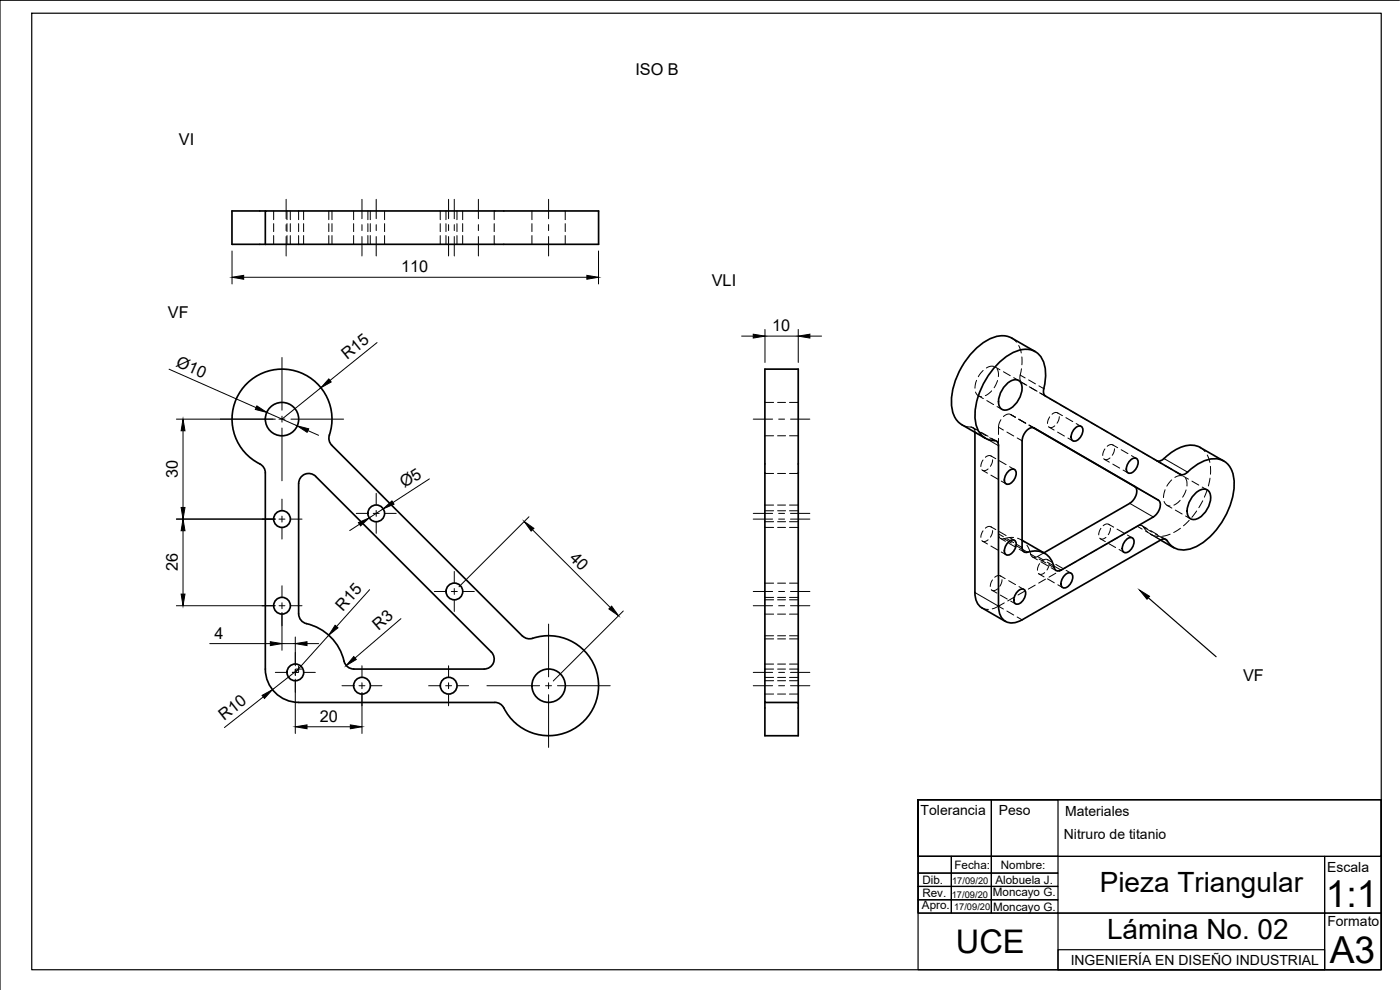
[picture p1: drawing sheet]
<svg xmlns="http://www.w3.org/2000/svg" width="420mm" height="297mm" viewBox="0 0 420 297" stroke-linecap="round" stroke-linejoin="round" font-family="sans-serif">
<!-- layer: Visible -->
<g fill="none" stroke="#000" stroke-width=".51">
<path d="M79.6 63.3h-10v10h10M79.6 63.3h100v10h-100zM302 115.4a3 3 0 0 1 4.1-.9 5.7 5.7 0 0 1-1.1 6.5l-.6 .6a3 3 0 0 1-4.1 .9 5.7 5.7 0 0 1 1.1-6.5zM310.7 105.5l-7.1-4.1a8.2 8.2 0 0 0-8.6 1.5 23.1 23.1 0 0 0-9.4 19 6.9 6.9 0 0 0 3 5.5l7.1 4.1M98.8 130.5a15 15 0 0 0-9-18.8 15 15 0 0 0-19.1 8.4 15 15 0 0 0 7.7 19.4l1 1.3 .2 1.1v58.9a10 10 0 0 0 10 9.9M98.9 130.5l-.1 1.7 .8 1.4 57.2 57.2M292.6 129.7v48.1a5 5 0 0 0 2.1 4.6l7.1 4.1M306.7 132.3v32M306.8 132.2a4 4 0 0 1 3.2-3.9l37.6 21.8a3.2 3.2 0 0 1-.7 4.3l-.8 .7-27.6 16M310.1 128.3l30.5 17.7a3.2 3.2 0 0 1-.7 4.4l-.8 .6-25.8 14.9M322.8 128.4a1.26 1.26 0 0 1 1.7-.5 1.26 1.26 0 0 1 .4 1.7 2.8 2.8 0 0 1-2.9 2.7 2.81 2.81 0 0 1 .8-3.9zM339.3 138a1.26 1.26 0 0 1 1.8-.5 1.26 1.26 0 0 1 .4 1.8 2.8 2.8 0 0 1-3 2.6 2.81 2.81 0 0 1 .8-3.9z"/>
<path d="M349.3 137.6l-.8 .6-1.1 .1M360.2 134.3l7.1 4M360.2 134.3a7.6 7.6 0 0 0-7.7 .8l-3.2 2.5M89.6 145.1v39.1M89.6 145.1a3 3 0 0 1 1.9-2.8 3 3 0 0 1 3.3 .6l52.6 52.7a2.99 2.99 0 0 1 .7 3.3 2.99 2.99 0 0 1-2.8 1.8M302.7 141.3a1.26 1.26 0 0 1 1.8-.5 1.26 1.26 0 0 1 .4 1.8 2.8 2.8 0 0 1-3 2.6 2.81 2.81 0 0 1 .8-3.9zM358.6 148.2a3 3 0 0 1 4.1-.9 5.7 5.7 0 0 1-1.1 6.5l-.6 .6a3 3 0 0 1-4.1 .9 5.7 5.7 0 0 1 1.1-6.5zM302.7 162.6a1.26 1.26 0 0 1 1.8-.5 1.26 1.26 0 0 1 .4 1.7 2.8 2.8 0 0 1-3 2.6 2.81 2.81 0 0 1 .8-3.8zM305.6 177.3a1.26 1.26 0 0 1 1.7-.5 1.26 1.26 0 0 1 .4 1.8 2.8 2.8 0 0 1-2.9 2.6 2.81 2.81 0 0 1 .8-3.9zM306.7 162.1l6.8 3.9M306.8 164.2a1.24 1.24 0 0 0 1.6 1.5 5.8 5.8 0 0 1 8 4.6 1.26 1.26 0 0 0 2.1 .7M319.7 172.4a1.26 1.26 0 0 1 1.7-.4 1.26 1.26 0 0 1 .5 1.7 2.8 2.8 0 0 1-3 2.6 2.81 2.81 0 0 1 .8-3.9z"/>
<path d="M338.1 161.8a1.26 1.26 0 0 1 1.7-.4 1.26 1.26 0 0 1 .5 1.7 2.8 2.8 0 0 1-3 2.6 2.81 2.81 0 0 1 .8-3.9zM348.3 162l4 2.3M348.4 162l-41.7 24M348.4 162a1.31 1.31 0 0 1 1.9 .3M350.3 162.2a5.9 5.9 0 0 0 8.1 2.1 22.5 22.5 0 0 0 11.9-20.8 6 6 0 0 0-8.9-5.2 27.4 27.4 0 0 0-5.9 4h-1.3l-40.4-23.5a1.87 1.87 0 0 1-.5-2.2 11.1 11.1 0 0 0-1.4-10.1 6.6 6.6 0 0 0-8.3-.5 22.8 22.8 0 0 0-10.9 20.2 6 6 0 0 0 6.2 6.1 1.4 1.4 0 0 1 .8 1.4v48.2a4.6 4.6 0 0 0 3.2 5 5.8 5.8 0 0 0 3.9-.9M89.6 184.2l.3 1.1 .6 1a4.7 4.7 0 0 0 2.7 1.2 15.3 15.3 0 0 1 10.2 11.5l1.1 1.2 1.7 .5M156.8 190.8l1.4 .8a5.1 5.1 0 0 0 3.1-.5 15 15 0 0 1 17.7 10.4 15 15 0 0 1-9.2 18.3 15 15 0 0 1-18.9-7.9l-1.3-1-1.1-.2-58.9 .1M106.2 200.8h39.1M229.6 210.8v10h10v-10h-10v-100h10v100"/>
<circle cx="84.6" cy="125.7" r="5"/>
<circle cx="84.6" cy="155.7" r="2.51"/>
<circle cx="112.9" cy="154" r="2.51"/>
<circle cx="136.4" cy="177.5" r="2.51"/>
<circle cx="84.6" cy="181.7" r="2.51"/>
<circle cx="88.6" cy="201.7" r="2.51"/>
<circle cx="108.6" cy="205.7" r="2.51"/>
<circle cx="134.7" cy="205.7" r="2.51"/>
<circle cx="164.6" cy="205.7" r="5"/>
</g>
<!-- layer: Hidden -->
<g fill="none" stroke="#000" stroke-width=".3">
<path d="M82.1 63.3v2.6M82.1 67.1v2.4M82.1 70.7v2.6M86.1 63.3v2.6M86.1 67.1v2.4M86.1 70.7v2.6M87.1 63.3v2.6M87.1 67.1v2.4M87.1 70.7v2.6M89.6 63.3v2.6M89.6 67.1v2.4M89.6 70.7v2.6"/>
<path d="M91.1 63.3v2.6M91.1 67.1v2.4M91.1 70.7v2.6M98.7 63.3v2.6M98.7 67.1v2.4M98.7 70.7v2.6M99.6 63.3v2.6M99.6 67.1v2.4M99.6 70.7v2.6M106.1 63.3v2.6M106.1 67.1v2.4M106.1 70.7v2.6"/>
<path d="M110.4 63.3v2.6M110.4 67.1v2.4M110.4 70.7v2.6M111.1 63.3v2.6M111.1 67.1v2.4M111.1 70.7v2.6M115.4 63.3v2.6M115.4 67.1v2.4M115.4 70.7v2.6M132.1 63.3v2.6M132.1 67.1v2.4M132.1 70.7v2.6"/>
<path d="M133.8 63.3v2.6M133.8 67.1v2.4M133.8 70.7v2.6M137.1 63.3v2.6M137.1 67.1v2.4M137.1 70.7v2.6M138.9 63.3v2.6M138.9 67.1v2.4M138.9 70.7v2.6M148.3 63.3v2.6M148.3 67.1v2.4M148.3 70.7v2.6"/>
<path d="M159.6 63.3v2.6M159.6 67.1v2.4M159.6 70.7v2.6M169.6 63.3v2.6M169.6 67.1v2.4M169.6 70.7v2.6M292.8 117.6l.8 1.1 .9 .3M293.1 114.1l-.5 2.4M293.6 118.8l1.5 .8M295.1 111.2l-1.5 1.8M297.6 117.3l-1.9 1.4M298.3 109.9h-1l-1.3 .5"/>
<path d="M298.6 110.1l1.5 .8M299.2 110.7l.4 .9v1.4M299.4 114.2l-1.1 2.1M301.1 111.5l2.1 1.2M303.6 101.4l1.5 1.3M304.2 113.3l1.5 .9M305.7 103.7l.8 2.2M306.6 110.6l-.5 2.4 .1 1.1 .3 .5 1.4 .9M306.7 107.1v2.4M308.9 116l2.1 1.2M312 117.8l2 1.2M315.1 119.6l2 1.2"/>
<path d="M229.6 120.7h2.6M229.6 130.8h2.6M233.4 120.7h2.4M233.4 130.8h2.4M236.9 120.7h2.7M236.9 130.8h2.7M288.6 127.4l2.2 .7a1.38 1.38 0 0 1 1.8 1.6M292 128.3l1.4 .8M294.5 129.7l2 1.2M295 138l-.6 2M296.1 120.2l2.1 1.2M297.4 136.8l1.5 .8"/>
<path d="M297.6 131.5l1.4 .8M297.6 137a1.28 1.28 0 0 0-1.9 .2M297.9 138l-.2 .9-.5 1M299.2 122l1.5 .8M299.7 131.5v2.2M299.9 138.2l2 1.2M300.4 125.9l-.6 1.5-.1 3M303.3 124.4l1.5 .8M303.3 124.4l-1.2-.1-1 .7M303.3 124.4l1.4 .7M305.7 125.8l2 1.1M305.8 125.8l2 1.2"/>
<path d="M308.8 127.5l1.3 .8M308.9 127.6l1.5 .8M314.9 128.2l1.5 .8M315 125.1l-.6 1.9M316.5 127.8a1.35 1.35 0 0 1-1.8 .2M317.4 123.9l1.5 .8M317.4 129.7l2 1.1M317.6 124a1.27 1.27 0 0 0-1.9 .3M317.9 125l-.2 1-.5 1M318.2 121.4l2 1.2M319.9 125.3l2 1.2M320.5 131.4l1.5 .9"/>
<path d="M321.2 123.2l2.1 1.2M323 127.1l1.5 .8M324.3 125l2.1 1.2M327.4 126.8l2.1 1.2M330.5 128.6l2.1 1.2M331.4 137.8l1.5 .9M331.6 134.7l-.7 2M333.1 137.4a1.35 1.35 0 0 1-1.9 .2M333.6 130.4l2.1 1.2M333.9 133.5l1.5 .8M334 139.3l2 1.1M334.2 133.7a1.32 1.32 0 0 0-1.9 .2"/>
<path d="M334.5 134.6l-.2 1-.5 1M336.5 134.9l2 1.2M336.7 132.2l2.1 1.2M339.6 136.7l1.4 .8M339.8 134l2.1 1.2M342.9 135.8l2.1 1.2M346 137.6l1.2 .6M347.2 138.2l.2 .2M347.2 138.2l1.4 .9M349.7 139.7l2 1.2M360.2 134.3l1.5 1.2M362.3 136.5l.8 2.2"/>
<path d="M363.3 139.9v2.4M229.6 142.1h2.6M229.6 153.3h2.6M229.6 158.2h2.6M229.6 151.5h2.6M229.6 156.5h2.6M233.4 142.1h2.4M233.4 153.3h2.4M233.4 158.2h2.4M233.4 151.5h2.4M233.4 156.5h2.4M236.9 142.1h2.7"/>
<path d="M236.9 153.3h2.7M236.9 158.2h2.7M236.9 151.5h2.7M236.9 156.5h2.7M294.9 141.1l1.5 .9M295 159.3l-.6 1.9M296.5 140.7a1.36 1.36 0 0 1-1.8 .2M297.4 158.1l1.5 .8M297.4 142.6l2 1.1M297.6 158.2a1.27 1.27 0 0 0-1.9 .3M297.9 159.2l-.2 1-.5 1M299.9 159.5l2 1.2"/>
<path d="M300.5 144.3l1.5 .9M303 140l1.4 .9M330.4 158.5l-.4 .8-.3 1.2M332.7 157.3l1.5 .9M333 157.5a1.29 1.29 0 0 0-1.9 .2M333.2 158.5l-.1 1-.5 .9M335.2 158.8l2.1 1.1M337.1 141l1.4 .9M338.5 159.5l-2 1.2M339.6 158.9l1.7-1a1.44 1.44 0 0 1 2.3 .9l.8 .9M342.8 157.8l1.5 .8M345.3 159.2l2.1 1.2"/>
<path d="M349.4 150.5l.8 1.1 .9 .2M349.7 146.9l-.5 2.4M350.2 151.6l1.5 .8M351.6 144l-1.4 1.9M352.7 153l2.1 1.2M352.7 141.5l1.5 .8M354.2 150.1l-1.9 1.5M354.2 158.5l-2 1.3M354.9 142.8l-1-.1-1.3 .5M355.2 142.9l1.5 .9M355.8 143.5l.4 1v1.3M355.8 154.8l1.5 .9"/>
<path d="M356 147l-1.1 2.2M356.9 156.1l-1.7 1.7M357.7 144.4l2.1 1.1M359.1 153.3l-1.4 1.9M360.8 146.1l1.5 .8-.9 2.3M361 150.2l-1.2 2.1M363.1 143.5l-.5 2.3M229.6 175h2.6M229.6 180h2.6M229.6 179.2h2.6M233.4 175h2.4M233.4 180h2.4"/>
<path d="M233.4 179.2h2.4M236.9 175h2.7M236.9 180h2.7M236.9 179.2h2.7M294.9 162.4l1.5 .8M296.5 162a1.36 1.36 0 0 1-1.8 .2M297.4 163.8l2 1.2M297.7 177.1l1.5 .9M297.9 174l-.7 2M299.4 176.7a1.36 1.36 0 0 1-1.9 .2M299.7 160.2a1.27 1.27 0 0 0 1.6 1.4l2.9-.3M300.2 172.8l1.5 .8"/>
<path d="M300.2 178.5l2.1 1.2M300.3 161.6l1.5 .8M300.4 173a1.29 1.29 0 0 0-1.9 .2M300.5 165.6l1.5 .9M300.7 173.9l-.6 2M302.7 174.2l2.1 1.2M302.8 163l2.1 1.2M303 161.3l1.4 .8M304.5 179.1l-2.1 1.2M305.4 161.5l2 1.2M305.8 176l1.5 .9M305.9 164.8l1.5 .8"/>
<path d="M306.5 161.9l.2 .2M307.6 177.3l-2.1 1.2M308.2 163.6l1.1 2.7a1.22 1.22 0 0 0 2.1 .7l1.9-1.1M309.9 167.1l1.4 .9M310.7 175.6l-2.1 1.1M311.8 172.2l1.5 .9M312 169.1l-.7 2M312.4 168.6l2 1.2M313.5 171.8a1.36 1.36 0 0 1-1.9 .2M313.8 173.8l-2.1 1.1M314.3 167.9l1.5 .8M314.4 173.7l2 1.2"/>
<path d="M314.6 168.1a1.32 1.32 0 0 0-1.9 .2M314.9 169.1l-.2 .9-.5 1M315.5 170.4l1.4 .8M316.9 172l-2.1 1.2M316.9 169.3l2 1.2M317.5 175.5l1.4 .8M320 171.1l1.4 .9M320 170.2l-2.1 1.2M323.1 168.4l-2.1 1.2M326.2 166.6l-2.1 1.2M329.3 164.9l-2.1 1.1M330.2 161.7l1.5 .8"/>
<path d="M331.9 161.2a1.36 1.36 0 0 1-1.9 .3M332.4 163.1l-2.1 1.2M332.7 163.1l2.1 1.2M335.4 161.3l-2 1.2M335.9 164.9l1.4 .8M338.3 160.5l1.5 .9M345.2 160.3l3.1 1.7M345.4 160.3l2.3 .7M348.4 161l1.5 .8M351.2 160.3l-2.3 .6M229.6 199.2h2.6M229.6 184.3h2.6"/>
<path d="M229.6 191.7h2.6M229.6 190.8h2.6M233.4 199.2h2.4M233.4 184.3h2.4M233.4 191.7h2.4M233.4 190.8h2.4M236.9 199.2h2.7M236.9 184.3h2.7M236.9 191.7h2.7M236.9 190.8h2.7M294.7 182.4l.9 .4h1M301.4 180.9l-3.6 1.8"/>
<path d="M303.3 180.3l1.5 .9M229.6 200.8h2.6M229.6 204.2h2.6M229.6 203.2h2.6M229.6 208.2h2.6M233.4 200.8h2.4M233.4 204.2h2.4M233.4 203.2h2.4M233.4 208.2h2.4M236.9 200.8h2.7M236.9 204.2h2.7M236.9 203.2h2.7"/>
<path d="M236.9 208.2h2.7"/>
</g>
<!-- layer: Visible Narrow -->
<path d="M296.3 131.8l3.4 1.9M349.3 137.6l7.1 4.1M339 151l7.1 4.1M340.6 146l7 4.1M292.6 177.8l7.1 4.1M306.8 164.8l1.6 .9M316.2 169.8l2.3 1.3M349.3 161.7l1 .5" fill="none" stroke="#000" stroke-width=".3"/>
<!-- layer: Hidden Narrow -->
<g fill="none" stroke="#000" stroke-width=".3">
<path d="M306.2 112.6l1.5 .8M306.7 114.8l1.5 .8M308.7 114l2 1.2M309.2 116.2l2.1 1.2M311.8 115.8l1.4 .8M312.3 118l1.5 .8M291.4 128.1l1.5 .9M292.6 129.7l1.3 .7M293.9 129.6l2.1 1.2M295 131l1.3 .8M297 131.3l1.5 .9M299.7 128.2l1.4 .8"/>
<path d="M302.2 129.6l2 1.2M303.3 124.4l1.5 .8M305.3 131.4l1.4 .9M305.8 125.8l2 1.2M308.9 127.6l1.5 .8M347.2 138.2l1.4 .9M349.7 139.7l2 1.2M341.3 157.9l1.5 .9M343.2 158.2l2.5 1.4M343.8 159.3l2.1 1.3M352.7 141.5l1.5 .8M299.7 160.2l1.4 .8"/>
<path d="M301.3 161.6l2.2 1.3M302.2 161.6l2 1.2M304.6 163.5l2.2 1.3M305.3 163.4l1.4 .9M309.3 166.3l1.5 .8M311.4 167l1.9 1.1M311.8 167.7l2.1 1.2M314.3 168.7l1.9 1.1M314.9 169.5l1.5 .8M346.8 160.2l2.5 1.5M346.9 161.1l1.5 .9M299.7 181.9l1.4 .8"/>
<path d="M302.2 183.3l2 1.2M305.3 185.1l1.4 .9"/>
</g>
<!-- layer: Sketch1 -->
<g fill="none" stroke="#000" stroke-width=".36">
<path d="M9.5 4h405v287h-405zM420 .1h-420v296.9M344.6 179.4l20.4 17.6M275.5 240h22v16.9h-22zM275.5 240h139v51h-139v-51v16.9h139v-16.9zM297.5 240h20v16.9h-20zM275.5 256.9h10v5.1h-10zM275.5 256.9h122v17.1h-122zM285.5 256.9h12v5.1h-12zM297.5 256.9h20v5.1h-20zM397.5 256.9h17v17.1h-17zM275.5 270h10v4h-10z"/>
<path d="M275.5 266h10v4h-10zM275.5 262h10v4h-10zM285.5 270h12v4h-12zM285.5 266h12v4h-12zM285.5 262h12v4h-12zM297.5 270h20v4h-20zM297.5 266h20v4h-20zM297.5 262h20v4h-20zM317.5 274h80v17h-80zM397.5 274h17v17h-17zM317.5 285h80v6h-80z"/>
</g>
<!-- layer: Center Lines -->
<g fill="none" stroke="#000" stroke-width=".3">
<path d="M85.9 59.8v5.8M108.6 59.8v5.8M112.9 59.8v5.8M134.6 59.8v5.8M136.3 59.8v5.8M143.6 59.8v5.8M164.6 59.8v5.8M85.9 67.4v1.8M85.9 71v5.8M108.6 67.4v1.8M108.6 71v5.8M112.9 67.4v1.8"/>
<path d="M112.9 71v5.8M134.6 67.4v1.8M134.6 71v5.8M136.3 67.4v1.8M136.3 71v5.8M143.6 67.4v1.8M143.6 71v5.8M164.6 67.4v1.8M164.6 71v5.8M84.6 107.3v15.8M66.1 125.8h15.9M83.7 125.8h1.8"/>
<path d="M84.6 124.9v1.7M84.6 128.4v15.9M87.3 125.8h15.8M226.1 125.8h5.8M233.7 125.8h1.8M237.2 125.8h5.9M78.6 155.8h3.4M83.7 155.8h1.8M84.6 149.8v3.3M84.6 154.9v1.7M84.6 158.4v3.3M87.3 155.8h3.3"/>
<path d="M106.9 154h3.3M112 154h1.8M112.9 148v3.3M112.9 153.1v1.8M112.9 156.7v3.3M115.6 154h3.3M226.1 155.8h5.8M226.1 154h5.8M233.7 155.8h1.8M233.7 154h1.8M237.2 155.8h5.9M237.2 154h5.9"/>
<path d="M84.6 175.8v3.3M130.3 177.5h3.4M135.4 177.5h1.8M136.3 171.5v3.3M136.3 176.6v1.8M139 177.5h3.3M226.1 177.5h5.8M233.7 177.5h1.8M237.2 177.5h5.9M78.6 181.7h3.4M83.7 181.7h1.8M84.6 180.9v1.7"/>
<path d="M84.6 184.4v3.4M87.3 181.7h3.3M88.6 195.8v3.3M89.6 199.9v1.7M108.6 199.8v3.3M134.6 199.8v3.3M136.3 180.1v3.4M164.6 187.2v15.9M226.1 181.7h5.8M233.7 181.7h1.8M237.2 181.7h5.9M82.6 201.7h3.4"/>
<path d="M87.7 201.7h1.8M88.6 200.9v1.7M88.6 204.4v3.4M88.7 200.8h1.8M91.3 201.7h3.3M102.6 205.7h3.3M107.7 205.7h1.8M108.6 204.9v1.7M108.6 208.4v3.4M111.3 205.7h3.3M128.6 205.7h3.4M133.7 205.7h1.8"/>
<path d="M134.6 204.9v1.7M134.6 208.4v3.4M137.3 205.7h3.3M146.1 205.7h15.8M163.7 205.7h1.8M164.6 204.9v1.7M164.6 208.4v15.8M167.3 205.7h15.8M226.1 201.7h5.8M226.1 205.7h5.8M233.7 201.7h1.8M233.7 205.7h1.8"/>
<path d="M237.2 201.7h5.9M237.2 205.7h5.9"/>
</g>
<!-- layer: Dimensions -->
<g fill="none" stroke="#000" stroke-width=".3">
<path d="M69.6 75.3v9.9M179.6 75.3v9.9M73.1 83.2h103M229.6 98.9v9.9M239.6 98.9v9.9M50.7 110.8l26.2 11.5M96.3 116.3l-11.7 9.5M113.2 102.8l-14.2 11.4M222.6 100.8h3.5M229.6 100.8h10M243.1 100.8h3.5M52.9 125.8h29.7"/>
<path d="M54.9 129.3v23M80.1 123.7l9.1 4.1M92.4 129.2l3.2 1.4M52.9 155.8h29.7M54.9 159.2v19.1M107.9 157.3l-3 1.9M115 152.7l-4.2 2.7M128.9 143.7l-11 7.1M158.7 155.1l-20.9 21M159.8 158.9l23.4 23.4M110.9 176.9l-9.9 11.1M52.9 181.7h29.7"/>
<path d="M62.9 193.1h18.2M84.6 183.8v11.3M84.6 193.1h4M88.6 191.1v8.7M92.1 193.1h3.5M98.7 190.6l-10.1 11.1M120.3 185.6l-13.7 11.8M187 183.3l-21 21M79 209.1l-11.6 9.2M88.6 203.8v16.3M89.6 200.8l-7.8 6.1M92.1 218.1h13"/>
<path d="M108.6 207.8v12.3"/>
</g>
<g fill="#000" stroke="#000" stroke-width=".3">
<path d="M69.6 83.2l3.5-.6v1.2zM176.1 82.6l3.5 .6-3.5 .6zM98.7 113.7l.7 .9-3.1 1.7zM226.1 100.3l3.5 .5-3.5 .6zM239.6 100.8l3.5-.5v1.1zM54.9 125.8l.6 3.5h-1.1zM77.1 121.8l3 1.9-3.5-.8zM89.2 127.8l3.4 .9-.4 1zM54.4 152.3h1.1l-.6 3.5zM54.9 155.8l.6 3.4h-1.1zM107.6 156.8l3.2-1.4-2.6 2.4zM115 152.7l2.6-2.4 .7 1z"/>
<path d="M157.3 156.5l2.9 2-.8 .8zM54.4 178.3h1.1l-.6 3.4zM81.1 192.5l3.5 .6-3.5 .6zM88.6 193.1l3.5-.6v1.2zM100.6 187.6l.8 .8-2.7 2.2zM106.2 197l.7 .9-3 1.8zM183.6 181.9l2 2.8-2.9-2zM78.7 208.6l3.1-1.7-2.4 2.7zM88.6 218.1l3.5-.6v1.2zM105.1 217.5l3.5 .6-3.5 .6z"/>
</g>
<!-- layer: Sketch1 -->
<path d="M342 177l3 1.9-.8 .9z" fill="#000" stroke="#000" stroke-width=".3"/>
<g font-size="11.2">
<text x="397.9" y="272">1:1</text>
<text x="399.1" y="289">A3</text>
</g>
<text font-size="9.8" x="286.9" y="285.9">UCE</text>
<g font-size="8.4">
<text x="330.1" y="267.8">Pieza Triangular</text>
<text x="332.2" y="281.7">Lámina No. 02</text>
</g>
<g font-size="4.9">
<text x="190.7" y="22.4">ISO B</text>
<text x="53.7" y="43.6">VI</text>
<text x="120.4" y="81.6">110</text>
<text x="213.6" y="85.8">VLI</text>
<text x="50.4" y="95.5">VF</text>
<text x="231.7" y="99.3">10</text>
<text x="52.6" y="109.8" transform="rotate(24 52.6 109.8)">Ø10</text>
<text x="104.2" y="108" transform="rotate(-39 104.2 108)">R15</text>
<text x="53.4" y="143.5" transform="rotate(-90 53.4 143.5)">30</text>
<text x="121.4" y="146.6" transform="rotate(-33 121.4 146.6)">Ø5</text>
<text x="170.7" y="167.6" transform="rotate(45 170.7 167.6)">40</text>
<text x="53.4" y="171.4" transform="rotate(-90 53.4 171.4)">26</text>
<text x="102.9" y="183.5" transform="rotate(-48 102.9 183.5)">R15</text>
<text x="64.4" y="191.6">4</text>
<text x="113.6" y="189.3" transform="rotate(-41 113.6 189.3)">R3</text>
<text x="373.1" y="204.3">VF</text>
<text x="67.3" y="216.4" transform="rotate(-38 67.3 216.4)">R10</text>
<text x="95.9" y="216.5">20</text>
</g>
<g font-size="4.2">
<text x="276.3" y="244.4">Tolerancia</text>
<text x="299.7" y="244.5">Peso</text>
<text x="319.7" y="244.8">Materiales</text>
<text x="319.3" y="251.6">Nitruro de titanio</text>
<text x="398.3" y="261.7">Escala</text>
<text x="398.4" y="277.9">Formato</text>
<text x="321.3" y="289.5">INGENIERÍA EN DISEÑO INDUSTRIAL</text>
</g>
<g font-size="3.5">
<text x="286.4" y="260.8">Fecha:</text>
<text x="300.4" y="260.7">Nombre:</text>
<text x="276.8" y="269.2">Rev.</text>
<text x="276.8" y="265.2">Dib.</text>
<text x="298" y="268.9">Moncayo G.</text>
<text x="298.7" y="265.1">Alobuela J.</text>
<text x="276.7" y="272.6">Apro.</text>
<text x="298" y="273.5">Moncayo G.</text>
</g>
<g font-size="2.8">
<text x="285.6" y="269.3">17/09/20</text>
<text x="285.8" y="265.2">17/09/20</text>
<text x="286.3" y="273">17/09/20</text>
</g>
</svg>
